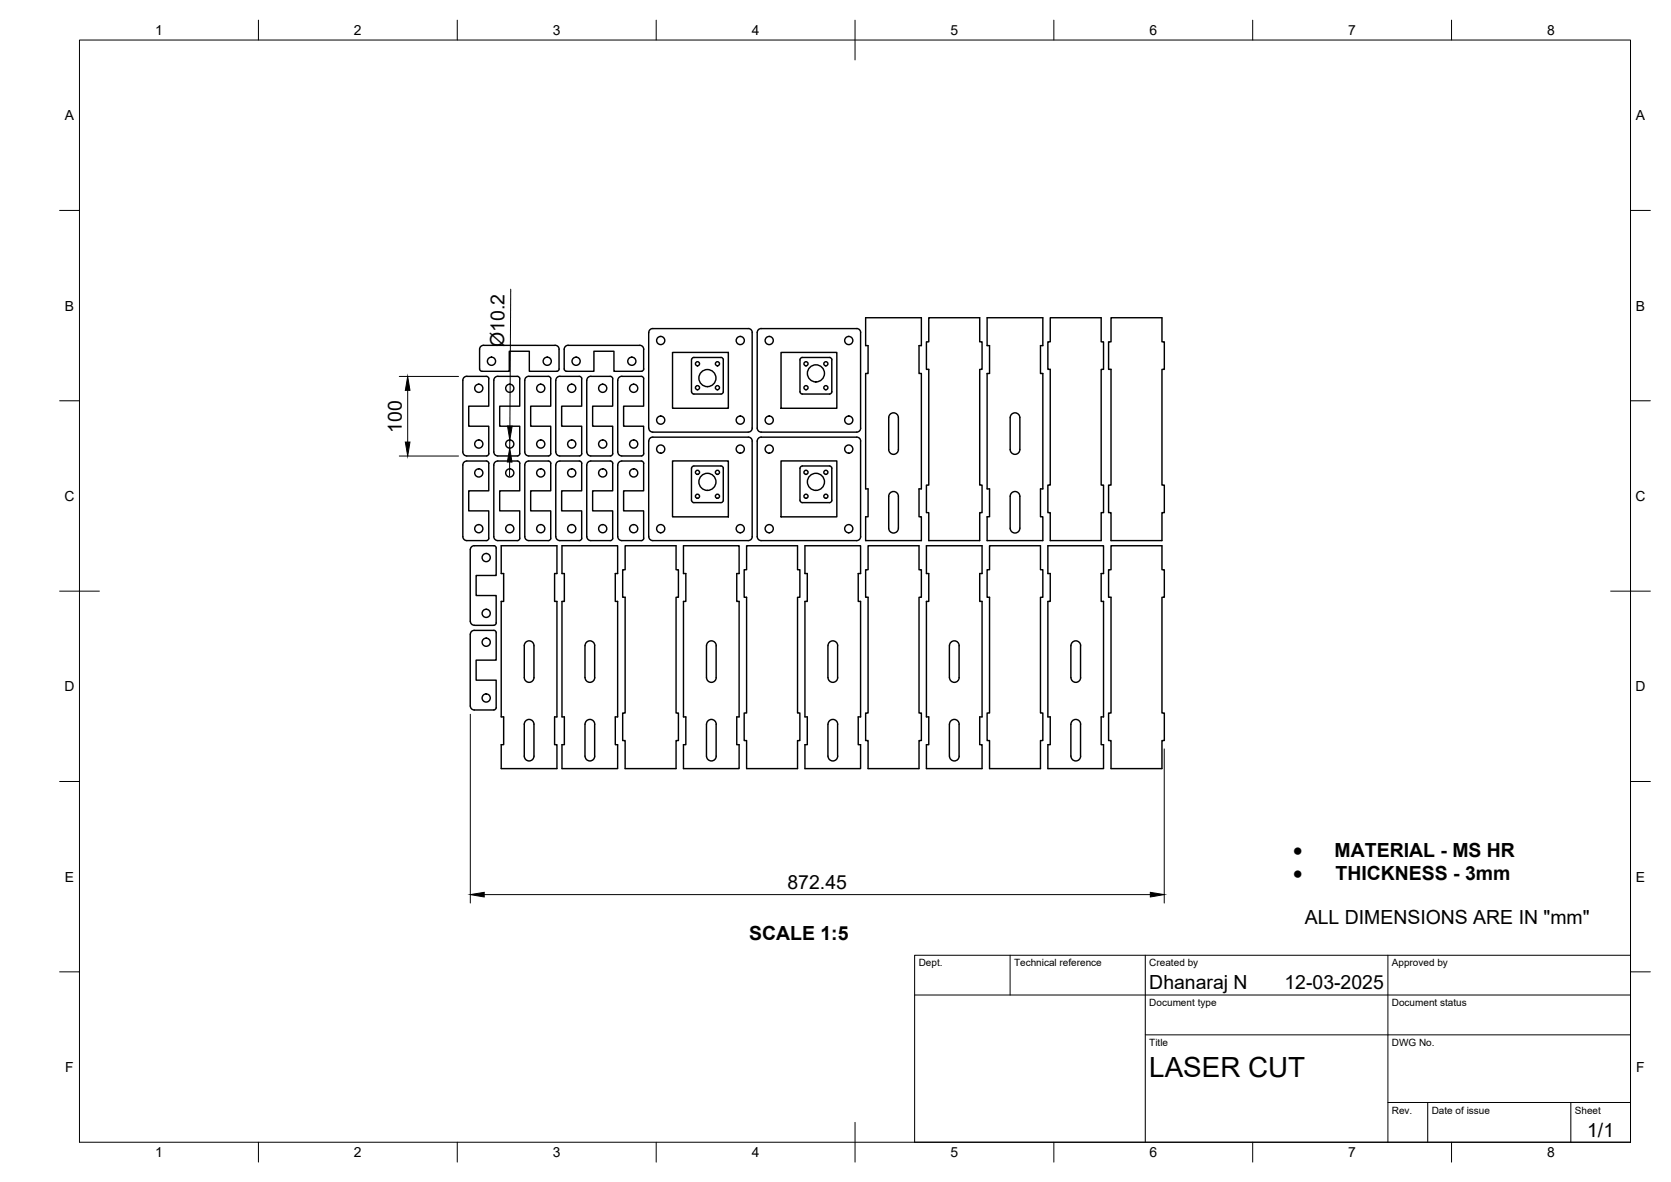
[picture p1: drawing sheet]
<svg xmlns="http://www.w3.org/2000/svg" width="420mm" height="297mm" viewBox="0 0 420 297" stroke-linecap="round" stroke-linejoin="round" font-family="sans-serif">
<!-- layer: Visible -->
<g fill="none" stroke="#000" stroke-width=".36">
<path d="M217.7 79.8h14v7.1h-.6v7h.6v29h-.6v7h.6v6h-14v-6h.6v-7h-.6v-29h.6v-7h-.6zM233.5 79.8h12.8v6.1h.6v6.9h-.6v29.1h.6v6.9h-.6v7.1h-12.8v-7.1h-.6v-6.9h.6v-29.1h-.6v-6.9h.6zM248.2 79.8h14v7.1h-.6v7h.6v29h-.6v7h.6v6h-14v-6h.6v-7h-.6v-29h.6v-7h-.6zM264.1 79.8h12.8v6.1h.6v6.9h-.6v29.1h.6v6.9h-.6v7.1h-12.8v-7.1h-.6v-6.9h.6v-29.1h-.6v-6.9h.6zM279.4 79.8h12.8v6.1h.6v6.9h-.6v29.1h.6v6.9h-.6v7.1h-12.8v-7.1h-.7v-6.9h.7v-29.1h-.7v-6.9h.7zM117.4 94.6a1.01 1.01 0 0 0-1 1v18a1.01 1.01 0 0 0 1 1h4.9l.4-.2 .2-.4v-6.9h-5v-5h5v-7.2l-.6-.3h-4.9M120.6 87.8v4.9l.4 .6h7.1v-5h5v5h6.9l.4-.2 .2-.4M121.6 86.8h18M121.6 86.8a1.01 1.01 0 0 0-1 1M125.2 94.6a1.01 1.01 0 0 0-1 1v18a1.01 1.01 0 0 0 1 1h4.9l.4-.2 .2-.4v-6.9h-5.1v-5h5.1v-7.2l-.6-.3h-4.9M132.9 94.6h5M133 94.6a1.01 1.01 0 0 0-1 1v18a1.01 1.01 0 0 0 1 1h4.9"/>
<path d="M137.9 94.6l.4 .2 .2 .4v6.9h-5.1v5h5.1v6.9l-.2 .4-.4 .2M139.6 86.8a1.01 1.01 0 0 1 1 1M140.6 87.8v4.9M140.8 94.6h4.9M140.8 94.6a1.01 1.01 0 0 0-1 1l-.1 18a1.04 1.04 0 0 0 1.1 1h4.9M141.9 87.8v4.9l.1 .4 .5 .2h6.8v-5h5.1v5h7.1l.4-.6-.1-4.9M142.9 86.8h17.9M142.9 86.8a1.01 1.01 0 0 0-1 1M145.7 94.6l.4 .2 .2 .4v6.9h-5.1v5h5.1v6.9l-.2 .4-.4 .2M148.6 94.6a1.01 1.01 0 0 0-1 1l-.1 18a1.04 1.04 0 0 0 1.1 1h4.9l.4-.2 .2-.4v-6.9h-5.1v-5h5.1l-.1-7.2-.5-.3h-5M156.3 94.6a1.01 1.01 0 0 0-1 1v18a1.04 1.04 0 0 0 1 1h4.9l.5-.2 .2-.4-.1-6.9h-5v-5h5v-7.2l-.5-.3h-5M160.9 86.8a1.01 1.01 0 0 1 1 1"/>
<path d="M163.1 83.6v24a1.01 1.01 0 0 0 1 1h24a1.01 1.01 0 0 0 1-1v-24M164.1 82.6h24M164.1 82.6a1.01 1.01 0 0 0-1 1M169.1 88.6h14v14h-14zM173.9 90.4v8l.2 .4 .4 .2h6.8l.4-.2 .2-.4v-8M173.9 90.4l.2-.4 .4-.2h6.8l.4 .2 .2 .4M188.1 82.6a1.01 1.01 0 0 1 1 1M190.4 83.6v24a1.01 1.01 0 0 0 1 1h24a1.01 1.01 0 0 0 1-1M191.4 82.6h24M191.4 82.6a1.01 1.01 0 0 0-1 1M196.4 88.6h14v14h-14zM201.1 90.4v8l.2 .4 .5 .2h6.8l.4-.2 .2-.4"/>
<path d="M201.1 90.4l.2-.4 .4-.2h6.9l.4 .2 .2 .4M209.1 90.4v8M215.4 82.6a1.01 1.01 0 0 1 1 1M216.4 83.6v24M116.7 116.1l.7-.2h4.9l.4 .1 .2 .5v6.8h-5v5.1h5v7.1l-.6 .4h-4.9a1.01 1.01 0 0 1-1-1v-18zM124.5 116.1l.7-.2h4.9l.4 .1 .2 .5v6.8h-5.1v5.1h5.1v7.1l-.6 .4h-4.9a1.01 1.01 0 0 1-1-1v-18zM137.9 115.9h-4.9a1.01 1.01 0 0 0-1 1v18a1.01 1.01 0 0 0 1 1h4.9M137.9 115.9l.4 .1 .2 .5v6.8h-5.1v5.1h5.1v6.9l-.2 .4-.4 .2M145.7 115.9h-4.9a1.01 1.01 0 0 0-1 1l-.1 18a1.04 1.04 0 0 0 1.1 1h4.9M145.7 115.9l.4 .1 .2 .5v6.8h-5.1v5.1h5.1v6.9l-.2 .4-.4 .2M147.8 116.1l.8-.2h4.9l.4 .1 .2 .5v6.8h-5.1v5.1h5.1l-.1 7.1-.5 .4h-4.9a1.04 1.04 0 0 1-1.1-1l.1-18zM155.6 116.1l.7-.2h5l.4 .1 .1 .5v6.8h-5v5.1h5v7.1l-.6 .4h-4.9a1.04 1.04 0 0 1-1-1v-18z"/>
<path d="M163.1 110.9v23.9a1.01 1.01 0 0 0 1 1.1h24a1.01 1.01 0 0 0 1-1.1v-23.9M164.1 109.9h24M164.1 109.8a1.01 1.01 0 0 0-1 1M169.1 115.8h14v14.1h-14zM173.9 117.7v8l.2 .4 .4 .2h6.8l.4-.2 .2-.4v-8M173.9 117.7l.2-.4 .4-.2h6.8l.4 .2 .2 .4M188.1 109.8a1.01 1.01 0 0 1 1 1M190.4 110.9v23.9a1.01 1.01 0 0 0 1 1.1h24a1.01 1.01 0 0 0 1-1.1M191.4 109.9h24M191.4 109.8a1.01 1.01 0 0 0-1 1M196.4 115.8h14v14.1h-14zM201.1 117.7v8l.2 .4 .5 .2h6.8l.4-.2 .2-.4"/>
<path d="M201.1 117.7l.2-.4 .4-.2h6.9l.4 .2 .2 .4M209.1 117.7v8M215.4 109.8a1.01 1.01 0 0 1 1 1M216.4 110.9v24M224 104a1.22 1.22 0 0 1 1.2-.1 1.22 1.22 0 0 1 .7 1.1v8a1.22 1.22 0 0 1-1.2 1.2 1.22 1.22 0 0 1-1.2-1.2v-8zM254.5 104a1.22 1.22 0 0 1 1.3-.1 1.22 1.22 0 0 1 .6 1.1v8a1.22 1.22 0 0 1-1.2 1.2 1.22 1.22 0 0 1-1.2-1.2v-8zM119.3 137.1h4.9M119.3 137.1a1.01 1.01 0 0 0-1 1M124.2 137.1l.4 .2 .2 .4v6.9h-5.1v5.1h5.1l-.1 7.1-.5 .3h-4.9a1.04 1.04 0 0 1-1-1l-.1-18M126 137.1h14v7h-.6v7h.6v29.1h-.6v6.9h.6v6.1h-14v-6.1h.6v-6.9h-.6v-29.1h.6v-7h-.6zM141.3 137.1h14v7h-.6v7h.6v29.1h-.6v6.9h.6v6.1h-14v-6.1h.6v-6.9h-.6v-29.1h.6v-7h-.6zM157.2 137.1h12.8v6.1h.6v6.9h-.6v29.1h.6v6.9h-.6v7.1h-12.8v-7.1h-.6v-6.9h.6v-29.1h-.6v-6.9h.6z"/>
<path d="M171.9 137.1h13.9v7h-.5v7h.5v29.1h-.5v6.9h.5v6.1h-13.9v-6.1h.5v-6.9h-.5v-29.1h.5v-7h-.5zM187.7 137.1h12.8v6.1h.6v6.9h-.6v29.1h.6v6.9h-.6v7.1h-12.8v-7.1h-.6v-6.9h.6v-29.1h-.6v-6.9h.6zM202.4 137.1h14v7h-.6v7h.6v29.1h-.6v6.9h.6v6.1h-14v-6.1h.6v-6.9h-.6v-29.1h.6v-7h-.6zM218.3 137.1h12.8v6.1h.6v6.9h-.6v29.1h.6v6.9h-.6v7.1h-12.8v-7.1h-.6v-6.9h.6v-29.1h-.6v-6.9h.6zM224 123.7a1.22 1.22 0 0 1 1.2-.1 1.22 1.22 0 0 1 .7 1.1v8a1.22 1.22 0 0 1-1.2 1.2 1.22 1.22 0 0 1-1.2-1.2v-8zM232.9 137.1h14v7h-.6v7h.6v29.1h-.6v6.9h.6v6.1h-14v-6.1h.6v-6.9h-.6v-29.1h.6v-7h-.6zM248.8 137.1h12.8v6.1h.6v6.9h-.6v29.1h.6v6.9h-.6v7.1h-12.8v-7.1h-.6v-6.9h.6v-29.1h-.6v-6.9h.6zM254.5 123.7a1.22 1.22 0 0 1 1.3-.1 1.22 1.22 0 0 1 .6 1.1v8a1.22 1.22 0 0 1-1.2 1.2 1.22 1.22 0 0 1-1.2-1.2v-8zM263.5 137.1h14v7h-.6v7h.6v29.1h-.6v6.9h.6v6.1h-14v-6.1h.6v-6.9h-.6v-29.1h.6v-7h-.6zM279.4 137.1h12.8v6.1h.6v6.9h-.6v29.1h.6v6.9h-.6v7.1h-12.8v-7.1h-.7v-6.9h.7v-29.1h-.7v-6.9h.7zM124.8 159v6.9h-5.1v5h5.1v6.9M124.8 159l-.4-.6h-5.1a1.01 1.01 0 0 0-1 1l-.1 18"/>
<path d="M118.3 177.4a1.01 1.01 0 0 0 1 1h4.9l.4-.2 .2-.4M132.3 161.3a1.22 1.22 0 0 1 1.3-.1 1.22 1.22 0 0 1 .7 1.1v8a1.22 1.22 0 0 1-1.3 1.2 1.22 1.22 0 0 1-1.2-1.2v-8zM147.6 161.3a1.2 1.2 0 0 1 1.3-.1 1.2 1.2 0 0 1 .6 1.1v8a1.22 1.22 0 0 1-1.2 1.2 1.22 1.22 0 0 1-1.2-1.2v-8zM178.2 161.3a1.2 1.2 0 0 1 1.2-.1 1.2 1.2 0 0 1 .7 1.1v8a1.22 1.22 0 0 1-1.2 1.2 1.22 1.22 0 0 1-1.2-1.2v-8zM210.6 162.3v8M210.6 162.3a1.23 1.23 0 0 0-1.2-1.3 1.23 1.23 0 0 0-1.2 1.3v8a1.22 1.22 0 0 0 1.2 1.2 1.22 1.22 0 0 0 1.2-1.2M241.2 162.3v8M241.2 162.3a1.22 1.22 0 0 0-1.2-1.3 1.22 1.22 0 0 0-1.3 1.3v8a1.23 1.23 0 0 0 1.3 1.2 1.23 1.23 0 0 0 1.2-1.2M269.3 162.3v8M269.3 170.3a1.22 1.22 0 0 0 1.2 1.2 1.22 1.22 0 0 0 1.2-1.2M269.3 162.3a1.22 1.22 0 0 1 1.2-1.3 1.22 1.22 0 0 1 1.2 1.3M271.7 162.3v8"/>
<path d="M131.8 182a1.22 1.22 0 0 1 1.2-1.2 1.22 1.22 0 0 1 1.3 1.2M131.8 182v8a1.22 1.22 0 0 0 1.2 1.2 1.22 1.22 0 0 0 1.3-1.2v-8M147.1 182v8a1.22 1.22 0 0 0 1.2 1.2 1.22 1.22 0 0 0 1.2-1.2v-8M147.1 182a1.22 1.22 0 0 1 1.2-1.2 1.22 1.22 0 0 1 1.2 1.2M177.6 182l.1 8a1.22 1.22 0 0 0 1.2 1.2 1.22 1.22 0 0 0 1.2-1.2v-8M177.7 182a1.22 1.22 0 0 1 1.2-1.2 1.22 1.22 0 0 1 1.2 1.2M208.2 182v8a1.22 1.22 0 0 0 1.2 1.2 1.22 1.22 0 0 0 1.2-1.2M208.2 182a1.22 1.22 0 0 1 1.2-1.2 1.22 1.22 0 0 1 1.2 1.2M210.6 182v8M238.7 182v8a1.22 1.22 0 0 0 1.3 1.2 1.22 1.22 0 0 0 1.2-1.2M238.7 182a1.22 1.22 0 0 1 1.3-1.2 1.22 1.22 0 0 1 1.2 1.2M241.2 182v8"/>
<path d="M269.3 182v8M269.3 190a1.22 1.22 0 0 0 1.2 1.2 1.22 1.22 0 0 0 1.2-1.2M269.3 182a1.22 1.22 0 0 1 1.2-1.2 1.22 1.22 0 0 1 1.2 1.2M271.7 182v8"/>
<circle cx="120.4" cy="97.6" r="1.03"/>
<circle cx="123.6" cy="90.8" r="1.03"/>
<circle cx="128.2" cy="97.6" r="1.03"/>
<circle cx="136" cy="97.6" r="1.03"/>
<circle cx="137.6" cy="90.8" r="1.03"/>
<circle cx="143.8" cy="97.6" r="1.03"/>
<circle cx="144.9" cy="90.8" r="1.03"/>
<circle cx="151.5" cy="97.6" r="1.03"/>
<circle cx="158.9" cy="90.8" r="1.03"/>
<circle cx="159.3" cy="97.6" r="1.03"/>
<circle cx="166.1" cy="85.6" r="1.03"/>
<circle cx="175.4" cy="91.4" r=".52"/>
<circle cx="175.4" cy="97.4" r=".52"/>
<circle cx="177.9" cy="95" r="2.15"/>
<circle cx="180.4" cy="91.4" r=".52"/>
<circle cx="180.4" cy="97.4" r=".52"/>
<circle cx="186.1" cy="85.6" r="1.03"/>
<circle cx="193.4" cy="85.6" r="1.03"/>
<circle cx="202.7" cy="97.4" r=".52"/>
<circle cx="202.7" cy="91.4" r=".52"/>
<circle cx="205.2" cy="93.8" r="2.15"/>
<circle cx="207.7" cy="91.4" r=".52"/>
<circle cx="207.7" cy="97.4" r=".52"/>
<circle cx="213.4" cy="85.6" r="1.03"/>
<circle cx="120.4" cy="118.8" r="1.03"/>
<circle cx="120.4" cy="111.6" r="1.03"/>
<circle cx="128.2" cy="118.8" r="1.03"/>
<circle cx="128.2" cy="111.6" r="1.03"/>
<circle cx="136" cy="118.8" r="1.03"/>
<circle cx="136" cy="111.6" r="1.03"/>
<circle cx="143.8" cy="118.8" r="1.03"/>
<circle cx="143.8" cy="111.6" r="1.03"/>
<circle cx="151.5" cy="118.8" r="1.03"/>
<circle cx="151.5" cy="111.6" r="1.03"/>
<circle cx="159.3" cy="111.6" r="1.03"/>
<circle cx="159.3" cy="118.8" r="1.03"/>
<circle cx="166.1" cy="105.6" r="1.03"/>
<circle cx="166.1" cy="112.9" r="1.03"/>
<circle cx="175.4" cy="118.7" r=".52"/>
<circle cx="180.4" cy="118.7" r=".52"/>
<circle cx="186.1" cy="105.6" r="1.03"/>
<circle cx="186.1" cy="112.9" r="1.03"/>
<circle cx="193.4" cy="105.6" r="1.03"/>
<circle cx="193.4" cy="112.9" r="1.03"/>
<circle cx="202.7" cy="118.7" r=".52"/>
<circle cx="207.7" cy="118.7" r=".52"/>
<circle cx="213.4" cy="105.6" r="1.03"/>
<circle cx="213.4" cy="112.9" r="1.03"/>
<circle cx="120.4" cy="132.9" r="1.03"/>
<circle cx="128.2" cy="132.9" r="1.03"/>
<circle cx="136" cy="132.9" r="1.03"/>
<circle cx="143.8" cy="132.9" r="1.03"/>
<circle cx="151.5" cy="132.9" r="1.03"/>
<circle cx="159.3" cy="132.9" r="1.03"/>
<circle cx="166.1" cy="132.9" r="1.03"/>
<circle cx="175.4" cy="124.7" r=".52"/>
<circle cx="177.9" cy="121.1" r="2.15"/>
<circle cx="180.4" cy="124.7" r=".52"/>
<circle cx="186.1" cy="132.9" r="1.03"/>
<circle cx="193.4" cy="132.9" r="1.03"/>
<circle cx="202.7" cy="124.7" r=".52"/>
<circle cx="205.2" cy="121.1" r="2.15"/>
<circle cx="207.7" cy="124.7" r=".52"/>
<circle cx="213.4" cy="132.9" r="1.03"/>
<circle cx="122.2" cy="154.1" r="1.03"/>
<circle cx="122.2" cy="140.1" r="1.03"/>
<circle cx="122.2" cy="161.4" r="1.03"/>
<circle cx="122.2" cy="175.4" r="1.03"/>
</g>
<!-- layer: BORDER -->
<g fill="none" stroke="#000" stroke-width=".25">
<path d="M20 10.1h390v276.9h-390zM65 5.1v5M115 5.1v5M165 5.1v5M215 5.1v10M265 5.1v5M315 5.1v5M365 5.1v5M15 52.9h5M410 52.9h5M15 100.7h5M410 100.7h5"/>
<path d="M15 148.6h10M405 148.6h10M15 196.4h5M410 196.4h5M15 244.2h5M410 244.2h5M65 287v5M115 287v5M165 287v5M215 282.1v9.9M265 287v5M315 287v5"/>
<path d="M365 287v5"/>
</g>
<!-- layer: TITLEBLOCK -->
<path d="M230 240.1h180v46.9h-180zM230 250h180M254 240.1v9.9M288 240.1v46.9M349 240.1v46.9M288 260.1h122M349 277.1h61M359 277.1v9.9M395 277.1v9.9" fill="none" stroke="#000" stroke-width=".25"/>
<!-- layer: FD_Dimensions -->
<path d="M128.4 72.7l-.2 34.4M100.4 94.6h14.9M102.5 98.1v13M100.4 114.6h14.9M128.1 116.1v3.5M128.2 110.6v2M118.3 179.5v47.4M292.7 188.2v38.7M121.8 224.8h167.4" fill="none" stroke="#000" stroke-width=".25"/>
<path d="M102.5 94.6l.6 3.5h-1.2zM101.9 111.1h1.2l-.6 3.5zM128.2 112.6l.5 3.5h-1.1zM127.6 107.1h1.2l-.6 3.5zM118.3 224.8l3.5-.6v1.2zM289.2 224.2l3.5 .6-3.5 .6z" fill="#000" stroke="#000" stroke-width=".25"/>
<text font-size="7" x="289" y="270.6">LASER CUT</text>
<g font-size="5.1">
<text x="325.2" y="215.3">·</text>
<text x="325.2" y="221.2">·</text>
</g>
<g font-size="4.9">
<text x="126.8" y="87.1" transform="rotate(-90 126.8 87.1)">Ø10.2</text>
<text x="101" y="108.8" transform="rotate(-90 101 108.8)">100</text>
<text x="335.6" y="215.3">MATERIAL - MS HR</text>
<text x="335.8" y="221.2">THICKNESS - 3mm</text>
<text x="198" y="223.4">872.45</text>
<text x="328.1" y="232.1">ALL DIMENSIONS ARE IN &quot;mm&quot;</text>
<text x="188.4" y="236.1">SCALE 1:5</text>
<text x="289" y="248.5">Dhanaraj N</text>
<text x="323" y="248.5">12-03-2025</text>
<text x="399.1" y="285.7">1/1</text>
</g>
<g font-size="3.5">
<text x="39" y="8.8">1</text>
<text x="89" y="8.8">2</text>
<text x="139" y="8.8">3</text>
<text x="189" y="8.8">4</text>
<text x="239" y="8.8">5</text>
<text x="289" y="8.8">6</text>
<text x="339" y="8.8">7</text>
<text x="389" y="8.8">8</text>
<text x="16.3" y="30.2">A</text>
<text x="411.3" y="30.2">A</text>
<text x="16.3" y="78">B</text>
<text x="411.3" y="78">B</text>
<text x="16.2" y="125.9">C</text>
<text x="411.2" y="125.9">C</text>
<text x="16.2" y="173.7">D</text>
<text x="411.2" y="173.7">D</text>
<text x="16.3" y="221.6">E</text>
<text x="411.3" y="221.6">E</text>
<text x="16.4" y="269.4">F</text>
<text x="411.4" y="269.4">F</text>
<text x="39" y="290.8">1</text>
<text x="89" y="290.8">2</text>
<text x="139" y="290.8">3</text>
<text x="189" y="290.8">4</text>
<text x="239" y="290.8">5</text>
<text x="289" y="290.8">6</text>
<text x="339" y="290.8">7</text>
<text x="389" y="290.8">8</text>
</g>
<g font-size="2.5">
<text x="231" y="242.9">Dept.</text>
<text x="255" y="242.9">Technical reference</text>
<text x="289" y="242.9">Created by</text>
<text x="350" y="242.9">Approved by</text>
<text x="289" y="252.8">Document type</text>
<text x="350" y="252.8">Document status</text>
<text x="289" y="262.9">Title</text>
<text x="350" y="262.9">DWG No.</text>
<text x="350" y="279.9">Rev.</text>
<text x="360" y="279.9">Date of issue</text>
<text x="396" y="279.9">Sheet</text>
</g>
</svg>
